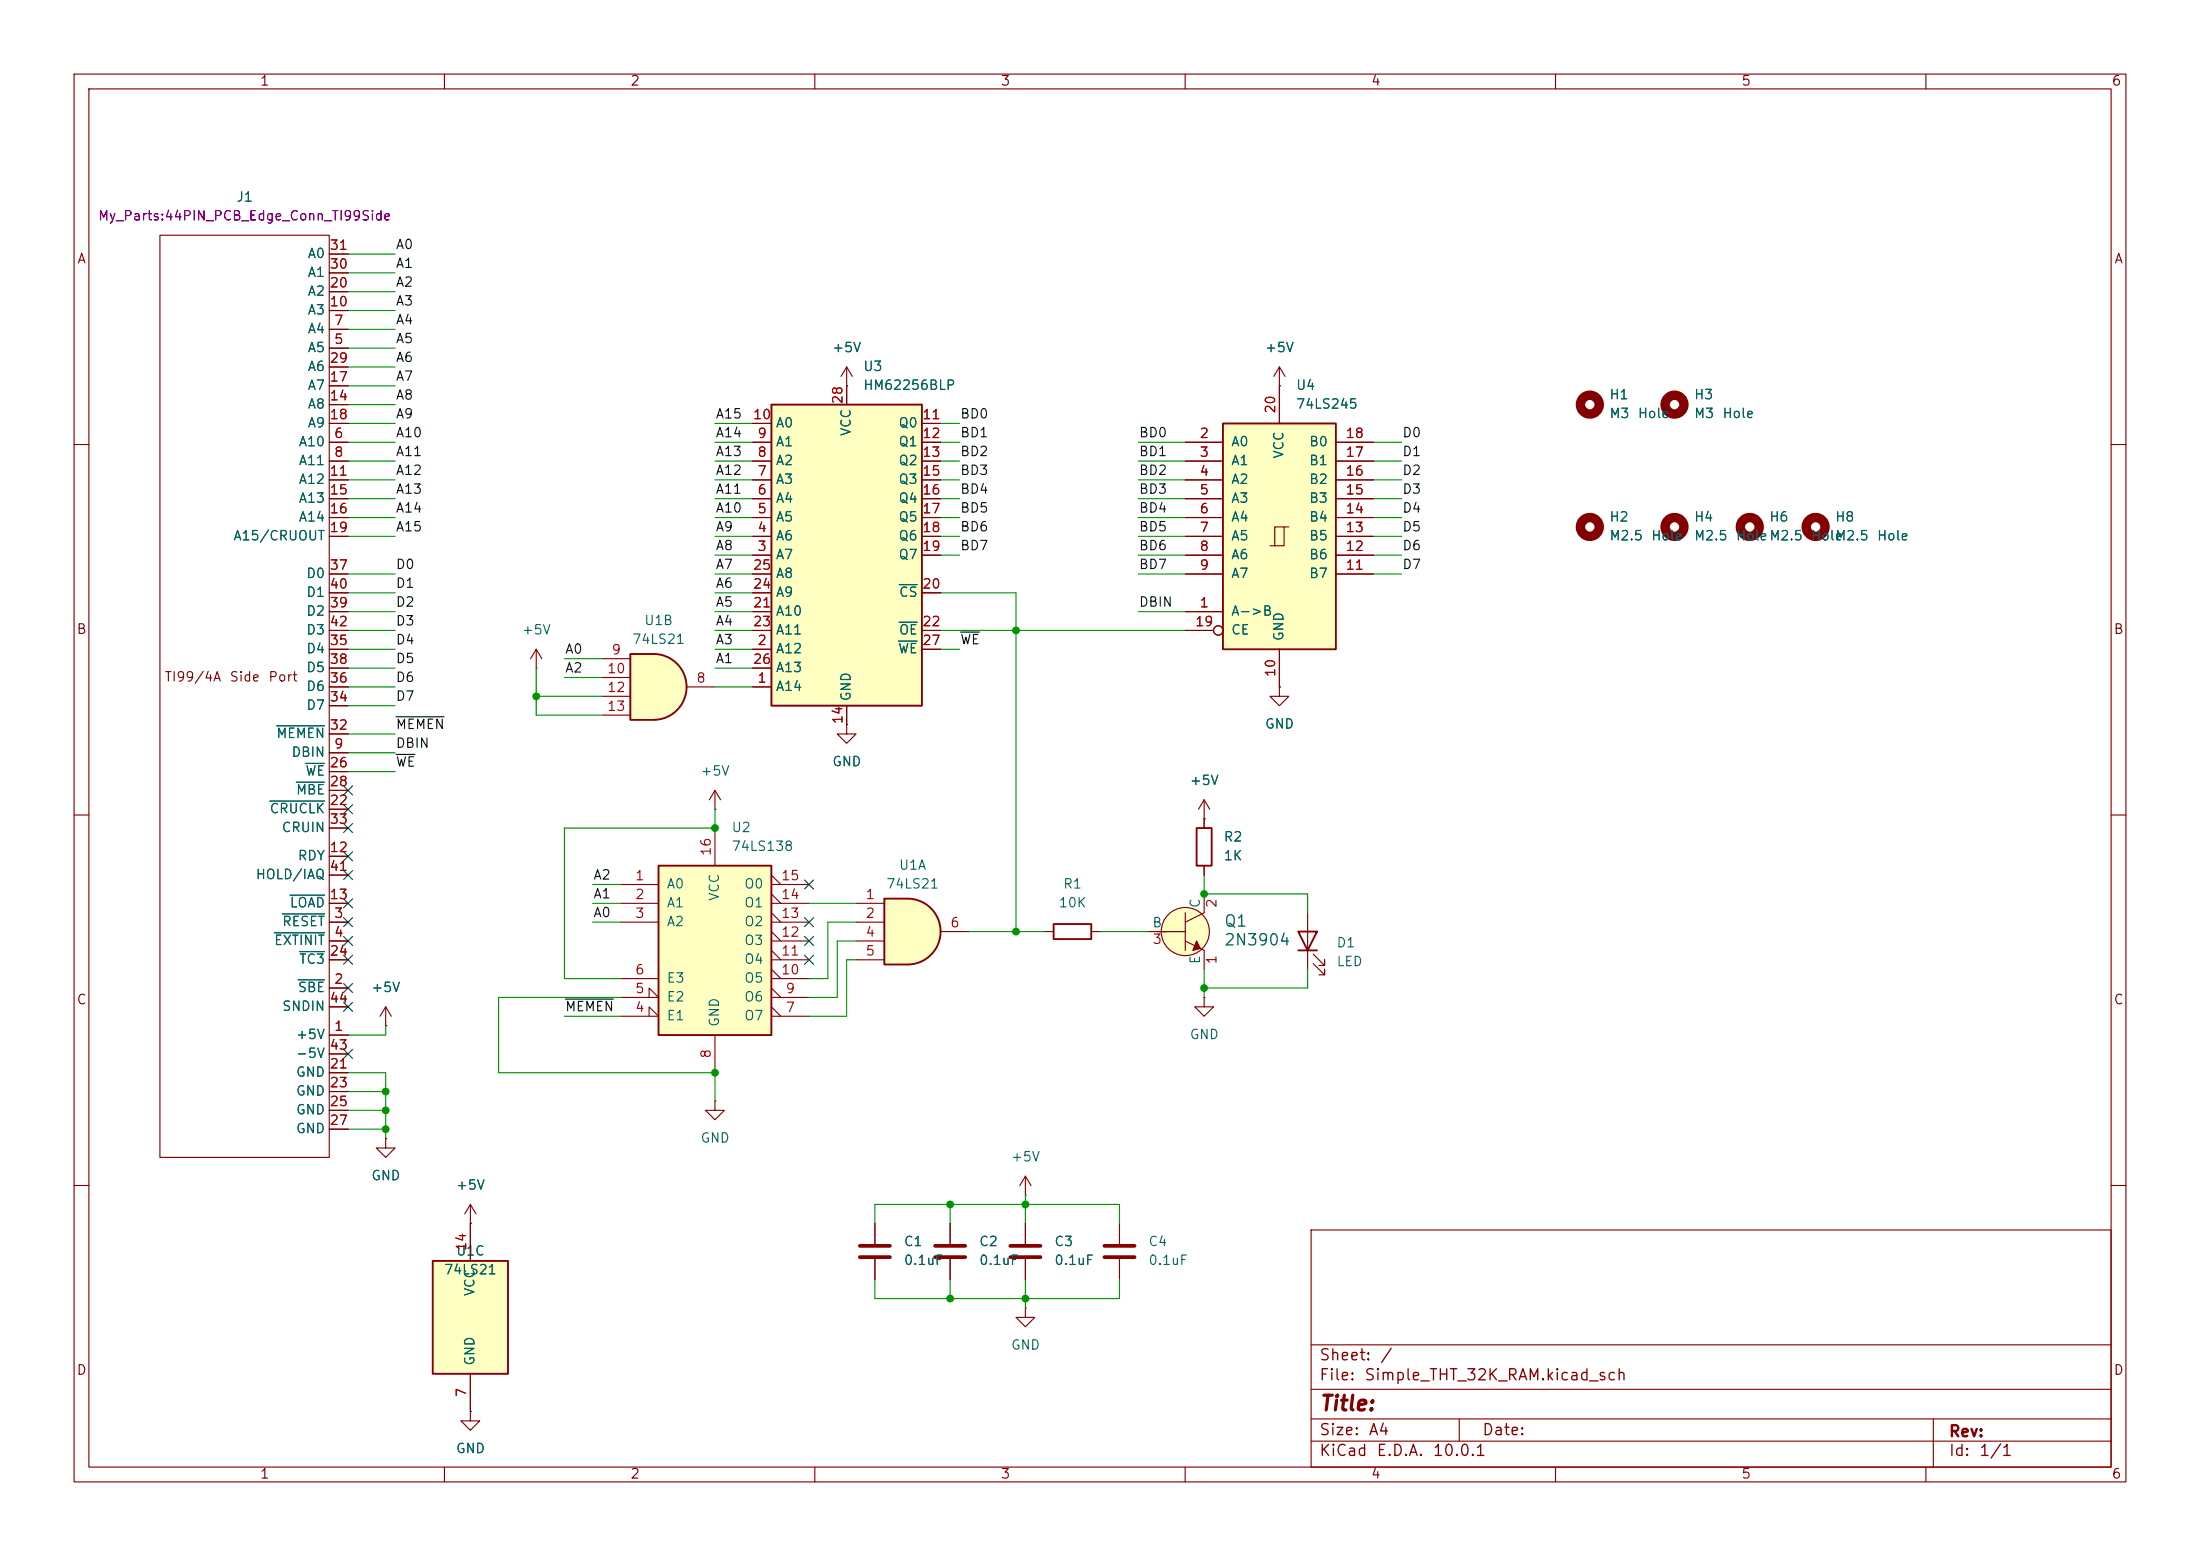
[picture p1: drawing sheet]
<svg xmlns="http://www.w3.org/2000/svg" width="297mm" height="210mm" viewBox="0 0 297 210" stroke-linecap="round" stroke-linejoin="round" font-family="sans-serif">
<g fill="none" stroke="#840000" stroke-width=".15">
<path d="M10 10h277v190h-277zM12 12h273v186h-273zM60 10v2M110 10v2M160 10v2M210 10v2M260 10v2M10 60h2M285 60h2M72.4 90.2h.1M72.4 87.6l-.8 1.3M72.4 87.6l.8 1.3"/>
<path d="M72.4 87.6v2.6M10 110h2M96.5 109.2h.1M96.5 106.7l-.7 1.3M96.5 106.7l.8 1.3M96.5 106.7v2.5M162.6 110.5h.1M162.6 108l-.8 1.2M162.6 108l.7 1.2M162.6 108v3.8M162.6 116.8v1.3M285 110h2"/>
<path d="M138.4 158.8l-.7 1.2M138.4 158.8l.8 1.2M138.4 158.8v2.5M10 160h2M138.4 161.3h.1M138.4 176.5v1.3h1.3l-1.3 1.3-1.2-1.3h1.2M138.4 176.5h.1M138.4 165.1v2.8M138.4 169.9v2.8M177 166h108v32h-108zM285 160h2M60 198v2"/>
<path d="M110 198v2M160 198v2M177 194.5h108M177 191.5h108M177 187.5h108M177 181.5h108M197 191.5v3M210 198v2M260 198v2M261 191.5v6.5"/>
</g>
<path d="M161.5 111.8h2.1v5h-2.1z" fill="none" stroke="#840000" stroke-width=".25"/>
<path d="M136.4 168.1h4.1M136.4 169.7h4.1" fill="none" stroke="#840000" stroke-width=".51"/>
<path d="M88.3 88.3a4.4 4.4 0 0 1 4.4 4.4 4.4 4.4 0 0 1-4.4 4.5z" fill="#ffffc2" stroke="#ffffc2" stroke-width=".14"/>
<path d="M85.1 88.3h3.2v8.9h-3.2z" fill="#ffffc2"/>
<path d="M85.1 88.3h3.2a4.4 4.4 0 0 1 4.4 4.4 4.4 4.4 0 0 1-4.4 4.5h-3.2z" fill="none" stroke="#840000" stroke-width=".25"/>
<g fill="none" stroke="#840000" stroke-width=".15">
<path d="M81.3 88.9h3.8M81.3 91.4h3.8M81.3 94h3.8M81.3 96.5h3.8M92.7 92.7h3.8M52.1 138.4h.1M52.1 135.9l-.8 1.3M52.1 135.9l.7 1.3M52.1 135.9v2.5M154.9 125.7h5.1M160 123.2v5.1M160 127l2.6 1.3v2.5"/>
<path d="M162.6 120.7v2.5l-2.6 1.3M63.5 190.5v1.3h1.3l-1.3 1.2-1.3-1.2h1.3M63.5 190.5h.1"/>
<circle cx="160" cy="125.7" r="3.3"/>
</g>
<circle cx="160" cy="125.7" r="3.3" fill="#ffffc2" stroke="#ffffc2" stroke-width=".14"/>
<path d="M161.5 127l.6 1-1.1 .3z" fill="#840000" stroke="#840000" stroke-width=".15"/>
<path d="M165.1 57.2h15.2v30.4h-15.2z" fill="#ffffc2"/>
<g fill="none" stroke="#840000" stroke-width=".15">
<path d="M21.6 31.8h22.8v124.4h-22.8zM44.4 39.4h2.6M44.4 36.8h2.6M44.4 34.3h2.6M44.4 59.7h2.6M44.4 47h2.6M44.4 44.5h2.6M44.4 41.9h2.6M44.4 54.6h2.6M44.4 52.1h2.6M44.4 57.2h2.6M44.4 49.5h2.6"/>
<path d="M160 59.7h5.1M172.7 52.1v5.1M180.3 59.7h5.1M44.4 62.2h2.6M44.4 64.8h2.6M44.4 67.3h2.6M44.4 69.9h2.6M44.4 72.4h2.6M44.4 77.5h2.6M160 62.2h5.1M160 64.8h5.1M160 67.3h5.1"/>
<path d="M160 69.9h5.1M160 72.4h5.1M160 74.9h5.1M160 77.5h5.1M173.4 71.1h-1.3v2.6M174 71.1h-.6v2.6h-2M180.3 62.2h5.1M180.3 64.8h5.1M180.3 67.3h5.1M180.3 69.9h5.1M180.3 72.4h5.1M180.3 74.9h5.1"/>
<path d="M180.3 77.5h5.1M44.4 82.6h2.6M44.4 85.1h2.6M44.4 99.1h2.6M44.4 95.3h2.6M44.4 87.6h2.6M44.4 92.7h2.6M44.4 90.2h2.6M44.4 80h2.6M160 82.6h5.1M160 85.1h3.8M172.7 87.6v5.1"/>
<path d="M44.4 101.6h2.6M44.4 115.6h2.6M44.4 109.2h2.6M44.4 104.1h2.6M44.4 106.7h2.6M44.4 111.8h2.6M44.4 118.1h2.6M44.4 139.7h2.6M44.4 133.4h2.6M44.4 124.5h2.6M44.4 127h2.6M44.4 121.9h2.6"/>
<path d="M44.4 129.5h2.6M44.4 135.9h2.6M162.6 134.6v1.3h1.2l-1.2 1.3-1.3-1.3h1.3M162.6 134.6h.1M44.4 144.8h2.6M44.4 147.3h2.6M44.4 149.9h2.6M44.4 152.4h2.6M44.4 142.2h2.6M52.1 153.7v1.2h1.2l-1.2 1.3-1.3-1.3h1.3M52.1 153.7h.1M63.5 165.1h.1"/>
<path d="M63.5 162.6l-.8 1.2M63.5 162.6l.8 1.2M63.5 162.6v2.5M151.1 165.1v2.8M151.1 169.9v2.8"/>
<circle cx="164.5" cy="85.1" r=".63"/>
</g>
<path d="M165.1 57.2h15.2v30.4h-15.2z" fill="none" stroke="#840000" stroke-width=".25"/>
<path d="M37.3 98h6.5M36.4 108.1h7.4M40 105.6h3.8M41.3 103h2.5M37 125.9h6.8M38.1 123.4h5.7M39.1 120.8h4.7M40.2 132.2h3.6M40.4 128.4h3.4" fill="none" stroke="#006464" stroke-width=".15"/>
<path d="M149.1 168.1h4.1M149.1 169.7h4.1" fill="none" stroke="#840000" stroke-width=".51"/>
<path d="M122.6 121.3a4.4 4.4 0 0 1 4.4 4.4 4.4 4.4 0 0 1-4.4 4.5z" fill="#ffffc2" stroke="#ffffc2" stroke-width=".14"/>
<path d="M119.4 121.3h3.2v8.9h-3.2z" fill="#ffffc2"/>
<path d="M119.4 121.3h3.2a4.4 4.4 0 0 1 4.4 4.4 4.4 4.4 0 0 1-4.4 4.5h-3.2zM142.2 124.7h5.1v2h-5.1z" fill="none" stroke="#840000" stroke-width=".25"/>
<path d="M172.7 92.7v1.3h1.3l-1.3 1.3-1.3-1.3h1.3M172.7 92.7h.1M115.6 121.9h3.8M115.6 124.5h3.8M115.6 127h3.8M115.6 129.5h3.8M127 125.7h3.8M141 125.7h1.2M147.3 125.7h1.3" fill="none" stroke="#840000" stroke-width=".15"/>
<path d="M58.4 170.2h10.2v15.2h-10.2z" fill="#ffffc2"/>
<path d="M175.3 125.7h2.5l-1.3 2.6zM175.3 128.3h2.5M58.4 170.2h10.2v15.2h-10.2z" fill="none" stroke="#840000" stroke-width=".25"/>
<g fill="none" stroke="#840000" stroke-width=".15">
<path d="M114.3 52.1h.1M114.3 49.5l-.8 1.3M114.3 49.5l.8 1.3M114.3 49.5v2.6M172.7 52.1h.1M172.7 49.5l-.7 1.3M172.7 49.5l.8 1.3M172.7 49.5v2.6M176.5 123.2v7.6M177.3 130l1.5 1.6v-.8v.8h-.7M177.3 128.8l1.5 1.5v-.8v.8h-.7M63.5 165.1v5.1"/>
<path d="M128.3 165.1v2.8M128.3 169.9v2.8M63.5 185.4v5.1"/>
</g>
<g fill="none" stroke="#840000" stroke-width="1.3">
<circle cx="214.6" cy="54.6" r="1.27"/>
<circle cx="236.2" cy="71.1" r="1.27"/>
</g>
<path d="M126.2 168.1h4.1M126.2 169.7h4.1" fill="none" stroke="#840000" stroke-width=".51"/>
<path d="M104.1 54.6h20.4v40.7h-20.4z" fill="#ffffc2"/>
<path d="M104.1 54.6h20.4v40.7h-20.4z" fill="none" stroke="#840000" stroke-width=".25"/>
<g fill="none" stroke="#840000" stroke-width=".15">
<path d="M101.6 59.7h2.5M101.6 57.2h2.5M114.3 52.1v2.5M124.5 59.7h2.5M124.5 57.2h2.5M101.6 74.9h2.5M101.6 72.4h2.5M101.6 69.9h2.5M101.6 67.3h2.5M101.6 64.8h2.5M101.6 62.2h2.5M101.6 77.5h2.5"/>
<path d="M124.5 74.9h2.5M124.5 72.4h2.5M124.5 69.9h2.5M124.5 67.3h2.5M124.5 64.8h2.5M124.5 62.2h2.5M101.6 92.7h2.5M101.6 87.6h2.5M101.6 80h2.5M101.6 82.6h2.5M101.6 85.1h2.5M101.6 90.2h2.5"/>
<path d="M114.3 97.8v1.3h1.3l-1.3 1.2-1.3-1.2h1.3M114.3 97.8h.1M114.3 95.3v2.5M124.5 87.6h2.5M124.5 80h2.5M124.5 85.1h2.5M96.5 148.6v1.3h1.3l-1.3 1.2-1.3-1.2h1.3M96.5 148.6h.1M118.1 165.1v2.8M118.1 169.9v2.8"/>
</g>
<path d="M121.4 78.9h2.4M121.3 86.5h2.5M121.4 84h2.4" fill="none" stroke="#006464" stroke-width=".15"/>
<g fill="none" stroke="#840000" stroke-width="1.3">
<circle cx="226.1" cy="54.6" r="1.27"/>
<circle cx="214.6" cy="71.1" r="1.27"/>
<circle cx="226.1" cy="71.1" r="1.27"/>
<circle cx="245.1" cy="71.1" r="1.27"/>
</g>
<path d="M116.1 168.1h4M116.1 169.7h4" fill="none" stroke="#840000" stroke-width=".51"/>
<path d="M88.9 116.8h15.2v22.9h-15.2z" fill="#ffffc2"/>
<path d="M88.9 116.8h15.2v22.9h-15.2z" fill="none" stroke="#840000" stroke-width=".25"/>
<g fill="none" stroke="#840000" stroke-width=".15">
<path d="M44.4 39.4h2.6M44.4 36.8h2.6M44.4 34.3h2.6M44.4 59.7h2.6M44.4 57.2h2.6M44.4 47h2.6M44.4 44.5h2.6M44.4 41.9h2.6M44.4 54.6h2.6M44.4 52.1h2.6M44.4 49.5h2.6M101.6 59.7h2.5"/>
<path d="M101.6 57.2h2.5M114.3 52.1h.1M114.3 52.1v2.5M124.5 59.7h2.5M124.5 57.2h2.5M160 59.7h5.1M172.7 52.1h.1M172.7 52.1v5.1M180.3 59.7h5.1M44.4 72.4h2.6M44.4 69.9h2.6M44.4 67.3h2.6"/>
<path d="M44.4 64.8h2.6M44.4 62.2h2.6M44.4 77.5h2.6M101.6 74.9h2.5M101.6 72.4h2.5M101.6 69.9h2.5M101.6 67.3h2.5M101.6 64.8h2.5M101.6 62.2h2.5M101.6 77.5h2.5M124.5 74.9h2.5M124.5 72.4h2.5"/>
<path d="M124.5 69.9h2.5M124.5 67.3h2.5M124.5 64.8h2.5M124.5 62.2h2.5M160 74.9h5.1M160 72.4h5.1M160 69.9h5.1M160 67.3h5.1M160 64.8h5.1M160 62.2h5.1M160 77.5h5.1M180.3 74.9h5.1"/>
<path d="M180.3 72.4h5.1M180.3 69.9h5.1M180.3 67.3h5.1M180.3 64.8h5.1M180.3 62.2h5.1M180.3 77.5h5.1M44.4 92.7h2.6M44.4 87.6h2.6M44.4 80h2.6M44.4 82.6h2.6M44.4 85.1h2.6M44.4 90.2h2.6"/>
<path d="M44.4 99.1h2.6M44.4 95.3h2.6M101.6 92.7h2.5M101.6 87.6h2.5M101.6 80h2.5M101.6 82.6h2.5M101.6 85.1h2.5M101.6 90.2h2.5M114.3 97.8h.1M114.3 95.3v2.5M124.5 87.6h2.5M124.5 80h2.5"/>
<path d="M124.5 85.1h2.5M160 82.6h5.1M160 85.1h3.8M172.7 92.7h.1M172.7 87.6v5.1M44.4 101.6h2.6M44.4 115.6h2.6M44.4 109.2h2.6M44.4 104.1h2.6M44.4 106.7h2.6M44.4 111.8h2.6M44.4 118.1h2.6"/>
<path d="M83.8 119.4h5.1M96.5 111.8v5M104.1 119.4h5.1M104.1 118.1l1.3 1.3M162.6 110.5h.1M162.6 110.5v1.3M162.6 116.8v1.3M44.4 121.9h2.6M44.4 124.5h2.6M44.4 129.5h2.6M44.4 127h2.6M44.4 139.7h2.6"/>
<path d="M44.4 133.4h2.6M44.4 135.9h2.6M52.1 138.4h.1M83.8 137.2h5.1l-1.3-1.3v1.3M83.8 134.6h5.1l-1.3-1.2v1.2M83.8 121.9h5.1M83.8 124.5h5.1M83.8 132.1h5.1M96.5 139.7v5.1M104.1 121.9h5.1M104.1 124.5h5.1M104.1 137.2h5.1"/>
<path d="M104.1 134.6h5.1M104.1 132.1h5.1M104.1 135.9l1.3 1.3M104.1 133.4l1.3 1.2M104.1 130.8l1.3 1.3M104.1 129.5h5.1M104.1 128.3l1.3 1.2M104.1 127h5.1M104.1 125.7l1.3 1.3M104.1 123.2l1.3 1.3M104.1 120.7l1.3 1.2M44.4 144.8h2.6"/>
<path d="M44.4 147.3h2.6M44.4 149.9h2.6M44.4 152.4h2.6M44.4 142.2h2.6M52.1 153.7h.1M63.5 165.1h.1M63.5 165.1v5.1M118.1 165.1v2.8M118.1 169.9v2.8M128.3 165.1v2.8M128.3 169.9v2.8M138.4 165.1v2.8"/>
<path d="M138.4 169.9v2.8M63.5 190.5h.1M63.5 185.4v5.1"/>
<circle cx="164.5" cy="85.1" r=".63"/>
</g>
<path d="M53.5 96.7h6.4M129.7 85.3h2.5M53.5 101.8h2.5M76.3 134.8h6.5" fill="none" stroke="#0f0f0f" stroke-width=".15"/>
<g fill="none" stroke="#009600" stroke-width=".15">
<path d="M47 36.8h6.3M47 39.4h6.3M47 34.3h6.3M47 59.7h6.3M47 57.2h6.3M47 52.1h6.3M47 54.6h6.3M47 41.9h6.3M47 47h6.3M47 44.5h6.3M47 49.5h6.3M96.5 59.7h5.1"/>
<path d="M96.5 57.2h5.1M127 59.7h2.5M127 57.2h2.5M153.7 59.7h6.3M185.4 59.7h3.8M47 69.9h6.3M47 77.5h6.3M47 72.4h6.3M47 62.2h6.3M47 64.8h6.3M47 67.3h6.3M96.5 74.9h5.1"/>
<path d="M96.5 69.9h5.1M96.5 77.5h5.1M96.5 72.4h5.1M96.5 62.2h5.1M96.5 64.8h5.1M96.5 67.3h5.1M127 74.9h2.5M127 69.9h2.5M127 72.4h2.5M127 62.2h2.5M127 64.8h2.5M127 67.3h2.5"/>
<path d="M153.7 74.9h6.3M153.7 69.9h6.3M153.7 77.5h6.3M153.7 72.4h6.3M153.7 62.2h6.3M153.7 64.8h6.3M153.7 67.3h6.3M185.4 74.9h3.8M185.4 69.9h3.8M185.4 77.5h3.8M185.4 72.4h3.8M185.4 62.2h3.8"/>
<path d="M185.4 64.8h3.8M185.4 67.3h3.8M47 92.7h6.3M47 82.6h6.3M47 90.2h6.3M47 85.1h6.3M47 87.6h6.3M47 80h6.3M47 99.1h6.3M47 95.3h6.3M72.4 90.2v6.3h8.9M72.4 94h8.9"/>
<path d="M76.2 88.9h5.1M76.2 91.4h5.1M96.5 92.7h5.1M96.5 82.6h5.1M96.5 90.2h5.1M96.5 85.1h5.1M96.5 87.6h5.1M96.5 80h5.1M127 85.1h33M127 87.6h2.5M127 80h10.2v45.7M153.7 82.6h6.3"/>
<path d="M47 104.1h6.3M47 101.6h6.3M80 119.4h3.8M96.5 109.2v2.6h-20.3v20.3h7.6M162.6 118.1v2.6h13.9v2.5M52.1 138.4v1.3h-5.1M76.2 137.2h7.6M80 121.9h3.8M80 124.5h3.8M83.8 134.6h-16.5v10.2h29.2v3.8M109.2 121.9h6.4M115.6 127h-2.6v7.6h-3.8"/>
<path d="M115.6 129.5h-1.3v7.7h-5.1M115.6 124.5h-3.8v7.6h-2.6M130.8 125.7h10.2M148.6 125.7h6.3M162.6 130.8v3.8M176.5 130.8v2.6h-13.9M47 144.8h5.1v8.9M47 152.4h5.1M47 149.9h5.1M47 147.3h5.1M118.1 165.1v-2.5h33v2.5M118.1 172.7v2.6h33v-2.6"/>
<path d="M128.3 162.6v2.5M128.3 172.7v2.6M138.4 161.3v3.8M138.4 172.7v3.8"/>
</g>
<g fill="none" stroke="#000084" stroke-width=".15">
<path d="M46.4 115l1.2 1.2M46.4 117.5l1.2 1.2M46.4 108.6l1.2 1.2M46.4 111.2l1.2 1.2M46.4 106.1l1.2 1.2M47.6 115l-1.2 1.2M47.6 117.5l-1.2 1.2M47.6 108.6l-1.2 1.2M47.6 111.2l-1.2 1.2M47.6 106.1l-1.2 1.2M108.6 118.8l1.2 1.2M109.8 118.8l-1.2 1.2"/>
<path d="M46.4 132.7l1.2 1.3M46.4 121.3l1.2 1.2M46.4 123.9l1.2 1.2M46.4 126.4l1.2 1.2M46.4 128.9l1.2 1.2M46.4 135.3l1.2 1.2M47.6 132.7l-1.2 1.3M47.6 121.3l-1.2 1.2M47.6 123.9l-1.2 1.2M47.6 126.4l-1.2 1.2M47.6 128.9l-1.2 1.2M47.6 135.3l-1.2 1.2"/>
<path d="M108.6 123.9l1.2 1.2M108.6 126.4l1.2 1.2M108.6 128.9l1.2 1.2M109.8 123.9l-1.2 1.2M109.8 126.4l-1.2 1.2M109.8 128.9l-1.2 1.2M46.4 141.6l1.2 1.2M47.6 141.6l-1.2 1.2"/>
</g>
<path d="M121.4 78.9h2.4M37.3 98h6.5M121.3 86.5h2.5M121.4 84h2.4M36.4 108.1h7.4M40 105.6h3.8M41.3 103h2.5M37 125.9h6.8M38.1 123.4h5.7M39.1 120.8h4.7M40.2 132.2h3.6M40.4 128.4h3.4" fill="none" stroke="#006464" stroke-width=".15"/>
<g fill="#009600" stroke="#009600" stroke-width=".14">
<circle cx="138.4" cy="162.6" r=".46"/>
<circle cx="128.3" cy="175.3" r=".46"/>
<circle cx="128.3" cy="162.6" r=".46"/>
<circle cx="138.4" cy="175.3" r=".46"/>
<circle cx="137.2" cy="85.1" r=".46"/>
<circle cx="162.6" cy="120.7" r=".46"/>
<circle cx="137.2" cy="125.7" r=".46"/>
<circle cx="162.6" cy="133.4" r=".46"/>
<circle cx="96.5" cy="144.8" r=".46"/>
<circle cx="96.5" cy="111.8" r=".46"/>
<circle cx="72.4" cy="94" r=".46"/>
<circle cx="52.1" cy="149.9" r=".46"/>
<circle cx="52.1" cy="152.4" r=".46"/>
<circle cx="52.1" cy="147.3" r=".46"/>
</g>
<text font-size="2" fill="#840000" x="178" y="190.9">Title:</text>
<g font-size="1.5" fill="#006464">
<text x="165.2" y="125.5">Q1</text>
<text x="165.2" y="128">2N3904</text>
</g>
<g font-size="1.5" fill="#840000">
<text x="178" y="184">Sheet:</text>
<text x="186.2" y="184">/</text>
<text x="178" y="186.7">File:</text>
<text x="184.1" y="186.7">Simple_THT_32K_RAM.kicad_sch</text>
<text x="178" y="196.9">KiCad</text>
<text x="178" y="194.1">Size:</text>
<text x="184.7" y="194.1">A4</text>
<text x="185.7" y="196.9">E.D.A.</text>
<text x="193.3" y="196.9">10.0.1</text>
<text x="200" y="194.1">Date:</text>
<text x="263" y="194.3">Rev:</text>
<text x="263" y="196.9">Id:</text>
<text x="267.1" y="196.9">1/1</text>
</g>
<g font-size="1.3" fill="#840000">
<text x="35" y="11.9">1</text>
<text x="85" y="11.9">2</text>
<text x="135" y="11.9">3</text>
<text x="185" y="11.9">4</text>
<text x="235" y="11.9">5</text>
<text x="285" y="11.9">6</text>
<text x="10.3" y="35.9">A</text>
<text x="285.3" y="35.9">A</text>
<text x="10.3" y="85.9">B</text>
<text x="285.3" y="85.9">B</text>
<text x="22.1" y="92.3">TI99/4A</text>
<text x="30.9" y="92.3">Side</text>
<text x="36.1" y="92.3">Port</text>
<text x="10.3" y="135.9">C</text>
<text x="285.3" y="135.9">C</text>
<text x="10.3" y="185.9">D</text>
<text x="285.3" y="185.9">D</text>
<text x="35" y="199.9">1</text>
<text x="85" y="199.9">2</text>
<text x="135" y="199.9">3</text>
<text x="185" y="199.9">4</text>
<text x="235" y="199.9">5</text>
<text x="285" y="199.9">6</text>
</g>
<g font-size="1.3" fill="#006464">
<text x="31.8" y="27.5">J1</text>
<text x="41.4" y="35.2">A0</text>
<text x="41.4" y="40.2">A2</text>
<text x="41.4" y="37.7">A1</text>
<text x="41.4" y="47.9">A5</text>
<text x="41.4" y="45.3">A4</text>
<text x="41.4" y="42.8">A3</text>
<text x="112.3" y="47.9">+5V</text>
<text x="170.7" y="47.9">+5V</text>
<text x="41.4" y="52.9">A7</text>
<text x="41.4" y="50.4">A6</text>
<text x="116.5" y="52.9">HM62256BLP</text>
<text x="116.5" y="50.4">U3</text>
<text x="174.9" y="52.9">U4</text>
<text x="41.4" y="55.5">A8</text>
<text x="41.4" y="58">A9</text>
<text x="104.6" y="58">A0</text>
<text x="115.2" y="58.9" transform="rotate(-90 115.2 58.9)">VCC</text>
<text x="121.2" y="58">Q0</text>
<text x="174.9" y="55.5">74LS245</text>
<text x="217.2" y="54.2">H1</text>
<text x="217.2" y="56.7">M3</text>
<text x="221" y="56.7">Hole</text>
<text x="228.6" y="54.2">H3</text>
<text x="228.6" y="56.7">M3</text>
<text x="232.4" y="56.7">Hole</text>
<text x="40.2" y="60.6">A10</text>
<text x="40.2" y="63.1">A11</text>
<text x="40.2" y="65.6">A12</text>
<text x="104.6" y="65.6">A3</text>
<text x="104.6" y="63.1">A2</text>
<text x="104.6" y="60.6">A1</text>
<text x="121.2" y="60.6">Q1</text>
<text x="121.2" y="63.1">Q2</text>
<text x="121.2" y="65.6">Q3</text>
<text x="166.1" y="60.6">A0</text>
<text x="166.1" y="63.1">A1</text>
<text x="166.1" y="65.6">A2</text>
<text x="173.6" y="62" transform="rotate(-90 173.6 62)">VCC</text>
<text x="176.6" y="65.6">B2</text>
<text x="176.6" y="63.1">B1</text>
<text x="176.6" y="60.6">B0</text>
<text x="40.2" y="68.2">A13</text>
<text x="40.2" y="70.7">A14</text>
<text x="104.6" y="70.7">A5</text>
<text x="104.6" y="68.2">A4</text>
<text x="121.2" y="68.2">Q4</text>
<text x="121.2" y="70.7">Q5</text>
<text x="166.1" y="68.2">A3</text>
<text x="166.1" y="70.7">A4</text>
<text x="176.6" y="70.7">B4</text>
<text x="176.6" y="68.2">B3</text>
<text x="217.2" y="70.7">H2</text>
<text x="228.6" y="70.7">H4</text>
<text x="238.8" y="70.7">H6</text>
<text x="247.7" y="70.7">H8</text>
<text x="31.4" y="73.3">A15/CRUOUT</text>
<text x="104.6" y="75.8">A7</text>
<text x="104.6" y="73.3">A6</text>
<text x="121.2" y="73.3">Q6</text>
<text x="121.2" y="75.8">Q7</text>
<text x="166.1" y="73.3">A5</text>
<text x="166.1" y="75.8">A6</text>
<text x="176.6" y="75.8">B6</text>
<text x="176.6" y="73.3">B5</text>
<text x="217.2" y="73.3">M2.5</text>
<text x="222.8" y="73.3">Hole</text>
<text x="228.6" y="73.3">M2.5</text>
<text x="234.3" y="73.3">HoleM2.5</text>
<text x="244.4" y="73.3">Hole</text>
<text x="247.7" y="73.3">M2.5</text>
<text x="253.3" y="73.3">Hole</text>
<text x="41.3" y="78.3">D0</text>
<text x="41.3" y="83.4">D2</text>
<text x="41.3" y="80.9">D1</text>
<text x="104.6" y="83.4">A10</text>
<text x="104.6" y="80.9">A9</text>
<text x="104.6" y="78.3">A8</text>
<text x="121.3" y="80.9">CS</text>
<text x="166.1" y="83.4">A-&gt;B</text>
<text x="166.1" y="78.3">A7</text>
<text x="176.6" y="78.3">B7</text>
<text x="41.3" y="88.5">D4</text>
<text x="41.3" y="86">D3</text>
<text x="70.4" y="86">+5V</text>
<text x="85.3" y="87.2">74LS21</text>
<text x="86.9" y="84.7">U1B</text>
<text x="104.6" y="88.5">A12</text>
<text x="104.6" y="86">A11</text>
<text x="121.1" y="88.5">WE</text>
<text x="121.3" y="86">OE</text>
<text x="166.1" y="86">CE</text>
<text x="173.6" y="86.6" transform="rotate(-90 173.6 86.6)">GND</text>
<text x="41.3" y="93.6">D6</text>
<text x="41.3" y="91">D5</text>
<text x="104.6" y="93.6">A14</text>
<text x="104.6" y="91">A13</text>
<text x="115.2" y="94.7" transform="rotate(-90 115.2 94.7)">GND</text>
<text x="37.2" y="99.9">MEMEN</text>
<text x="41.3" y="96.1">D7</text>
<text x="170.7" y="98.7">GND</text>
<text x="39.3" y="102.5">DBIN</text>
<text x="39.9" y="107.5">MBE</text>
<text x="41.1" y="105">WE</text>
<text x="94.5" y="105">+5V</text>
<text x="112.3" y="103.7">GND</text>
<text x="160.5" y="106.3">+5V</text>
<text x="36.3" y="110.1">CRUCLK</text>
<text x="37.9" y="112.6">CRUIN</text>
<text x="98.7" y="112.6">U2</text>
<text x="165.1" y="113.9">R2</text>
<text x="34.4" y="119">HOLD/IAQ</text>
<text x="40.1" y="116.4">RDY</text>
<text x="98.7" y="115.2">74LS138</text>
<text x="121.3" y="117.7">U1A</text>
<text x="165.1" y="116.4">1K</text>
<text x="38" y="125.3">RESET</text>
<text x="39" y="122.8">LOAD</text>
<text x="89.9" y="120.2">A0</text>
<text x="89.9" y="122.8">A1</text>
<text x="89.9" y="125.3">A2</text>
<text x="97.4" y="121.7" transform="rotate(-90 97.4 121.7)">VCC</text>
<text x="100.4" y="125.3">O2</text>
<text x="100.4" y="122.8">O1</text>
<text x="100.4" y="120.2">O0</text>
<text x="119.5" y="120.2">74LS21</text>
<text x="142.8" y="122.8">10K</text>
<text x="143.4" y="120.2">R1</text>
<text x="155.5" y="125.5">B</text>
<text x="162.3" y="122.7" transform="rotate(-90 162.3 122.7)">C</text>
<text x="36.9" y="127.9">EXTINIT</text>
<text x="40.3" y="130.4">TC3</text>
<text x="100.4" y="130.4">O4</text>
<text x="100.4" y="127.9">O3</text>
<text x="162.3" y="130.2" transform="rotate(-90 162.3 130.2)">E</text>
<text x="180.3" y="128.2">D1</text>
<text x="180.3" y="130.7">LED</text>
<text x="38" y="136.8">SNDIN</text>
<text x="40.1" y="134.2">SBE</text>
<text x="50" y="134.2">+5V</text>
<text x="89.9" y="135.5">E2</text>
<text x="89.9" y="132.9">E3</text>
<text x="100.4" y="135.5">O6</text>
<text x="100.4" y="132.9">O5</text>
<text x="39.9" y="140.6">+5V</text>
<text x="39.9" y="143.1">-5V</text>
<text x="89.9" y="138">E1</text>
<text x="97.4" y="138.7" transform="rotate(-90 97.4 138.7)">GND</text>
<text x="100.4" y="138">O7</text>
<text x="160.5" y="140.6">GND</text>
<text x="39.9" y="145.6">GND</text>
<text x="39.9" y="148.2">GND</text>
<text x="39.9" y="150.7">GND</text>
<text x="39.9" y="153.3">GND</text>
<text x="94.5" y="154.5">GND</text>
<text x="50" y="159.6">GND</text>
<text x="61.5" y="160.9">+5V</text>
<text x="136.4" y="157.1">+5V</text>
<text x="59.9" y="172.3">74LS21</text>
<text x="61.5" y="169.8">U1C</text>
<text x="121.9" y="168.5">C1</text>
<text x="121.9" y="171">0.1uF</text>
<text x="132.1" y="168.5">C2</text>
<text x="132.1" y="171">0.1uF</text>
<text x="142.2" y="168.5">C3</text>
<text x="142.2" y="171">0.1uF</text>
<text x="154.9" y="168.5">C4</text>
<text x="154.9" y="171">0.1uF</text>
<text x="64.4" y="175" transform="rotate(-90 64.4 175)">VCC</text>
<text x="64.4" y="184.4" transform="rotate(-90 64.4 184.4)">GND</text>
<text x="136.4" y="182.5">GND</text>
<text x="61.5" y="196.4">GND</text>
</g>
<text font-size="1.3" fill="#840084" x="13.1" y="30.1">My_Parts:44PIN_PCB_Edge_Conn_TI99Side</text>
<g font-size="1.3" fill="#a90000">
<text x="44.4" y="34">31</text>
<text x="44.4" y="41.7">10</text>
<text x="44.4" y="39.1">20</text>
<text x="44.4" y="36.6">30</text>
<text x="45" y="46.7">5</text>
<text x="45" y="44.2">7</text>
<text x="44.4" y="51.8">17</text>
<text x="44.4" y="49.3">29</text>
<text x="44.4" y="54.4">14</text>
<text x="44.4" y="56.9">18</text>
<text x="45" y="59.4">6</text>
<text x="101.6" y="56.9">10</text>
<text x="102.2" y="59.4">9</text>
<text x="114" y="54.7" transform="rotate(-90 114 54.7)">28</text>
<text x="124.4" y="56.9">11</text>
<text x="124.4" y="59.4">12</text>
<text x="161.9" y="59.4">2</text>
<text x="172.5" y="55.9" transform="rotate(-90 172.5 55.9)">20</text>
<text x="181.6" y="59.4">18</text>
<text x="44.4" y="64.5">11</text>
<text x="45" y="62">8</text>
<text x="102.2" y="64.5">7</text>
<text x="102.2" y="62">8</text>
<text x="124.4" y="62">13</text>
<text x="124.4" y="64.5">15</text>
<text x="161.9" y="62">3</text>
<text x="161.9" y="64.5">4</text>
<text x="181.6" y="64.5">16</text>
<text x="181.6" y="62">17</text>
<text x="44.4" y="67.1">15</text>
<text x="44.4" y="69.6">16</text>
<text x="102.2" y="69.6">5</text>
<text x="102.2" y="67.1">6</text>
<text x="124.4" y="67.1">16</text>
<text x="124.4" y="69.6">17</text>
<text x="161.9" y="67.1">5</text>
<text x="161.9" y="69.6">6</text>
<text x="181.6" y="69.6">14</text>
<text x="181.6" y="67.1">15</text>
<text x="44.4" y="72.1">19</text>
<text x="44.4" y="77.2">37</text>
<text x="101.6" y="77.2">25</text>
<text x="102.2" y="74.7">3</text>
<text x="102.2" y="72.1">4</text>
<text x="124.4" y="72.1">18</text>
<text x="124.4" y="74.7">19</text>
<text x="161.9" y="72.1">7</text>
<text x="161.9" y="74.7">8</text>
<text x="161.9" y="77.2">9</text>
<text x="181.6" y="77.2">11</text>
<text x="181.6" y="74.7">12</text>
<text x="181.6" y="72.1">13</text>
<text x="44.4" y="82.3">39</text>
<text x="44.4" y="79.8">40</text>
<text x="101.6" y="82.3">21</text>
<text x="101.6" y="79.8">24</text>
<text x="124.4" y="79.8">20</text>
<text x="161.9" y="82.3">1</text>
<text x="44.4" y="87.4">35</text>
<text x="44.4" y="89.9">38</text>
<text x="44.4" y="84.8">42</text>
<text x="82.5" y="88.6">9</text>
<text x="101.6" y="84.8">23</text>
<text x="101.6" y="89.9">26</text>
<text x="102.2" y="87.4">2</text>
<text x="124.4" y="84.8">22</text>
<text x="124.4" y="87.4">27</text>
<text x="161.2" y="84.8">19</text>
<text x="44.4" y="95">34</text>
<text x="44.4" y="92.5">36</text>
<text x="81.9" y="91.2">10</text>
<text x="81.9" y="93.7">12</text>
<text x="93.9" y="92.5">8</text>
<text x="102.2" y="92.5">1</text>
<text x="172.5" y="91.5" transform="rotate(-90 172.5 91.5)">10</text>
<text x="44.4" y="98.8">32</text>
<text x="45" y="101.3">9</text>
<text x="81.9" y="96.3">13</text>
<text x="114" y="97.8" transform="rotate(-90 114 97.8)">14</text>
<text x="44.4" y="103.9">26</text>
<text x="44.4" y="106.4">28</text>
<text x="44.4" y="109">22</text>
<text x="44.4" y="111.5">33</text>
<text x="44.4" y="115.3">12</text>
<text x="44.4" y="117.9">41</text>
<text x="85.7" y="119.1">1</text>
<text x="96.3" y="115.6" transform="rotate(-90 96.3 115.6)">16</text>
<text x="105.4" y="119.1">15</text>
<text x="44.4" y="121.7">13</text>
<text x="45" y="124.2">3</text>
<text x="85.7" y="121.7">2</text>
<text x="85.7" y="124.2">3</text>
<text x="105.4" y="124.2">13</text>
<text x="105.4" y="121.7">14</text>
<text x="116.8" y="121.7">1</text>
<text x="116.8" y="124.2">2</text>
<text x="128.2" y="125.5">6</text>
<text x="164.5" y="122.6" transform="rotate(-90 164.5 122.6)">2</text>
<text x="44.4" y="129.3">24</text>
<text x="45" y="126.7">4</text>
<text x="85.7" y="131.8">6</text>
<text x="105.4" y="131.8">10</text>
<text x="105.4" y="129.3">11</text>
<text x="105.4" y="126.7">12</text>
<text x="116.8" y="126.7">4</text>
<text x="116.8" y="129.3">5</text>
<text x="155.5" y="127.7">3</text>
<text x="164.5" y="130.2" transform="rotate(-90 164.5 130.2)">1</text>
<text x="44.4" y="135.6">44</text>
<text x="45" y="133.1">2</text>
<text x="85.7" y="136.9">4</text>
<text x="85.7" y="134.4">5</text>
<text x="106" y="136.9">7</text>
<text x="106" y="134.4">9</text>
<text x="44.4" y="142">43</text>
<text x="45" y="139.4">1</text>
<text x="96.3" y="142.9" transform="rotate(-90 96.3 142.9)">8</text>
<text x="44.4" y="144.5">21</text>
<text x="44.4" y="147.1">23</text>
<text x="44.4" y="149.6">25</text>
<text x="44.4" y="152.1">27</text>
<text x="63.2" y="169" transform="rotate(-90 63.2 169)">14</text>
<text x="63.2" y="188.7" transform="rotate(-90 63.2 188.7)">7</text>
</g>
<g font-size="1.3" fill="#0f0f0f">
<text x="53.3" y="33.9">A0</text>
<text x="53.3" y="36.5">A1</text>
<text x="53.3" y="41.6">A3</text>
<text x="53.3" y="39">A2</text>
<text x="53.3" y="46.6">A5</text>
<text x="53.3" y="44.1">A4</text>
<text x="53.3" y="49.2">A6</text>
<text x="53.3" y="51.7">A7</text>
<text x="53.3" y="54.3">A8</text>
<text x="53.3" y="59.3">A10</text>
<text x="53.3" y="56.8">A9</text>
<text x="96.5" y="56.8">A15</text>
<text x="96.5" y="59.3">A14</text>
<text x="129.5" y="59.3">BD1</text>
<text x="129.5" y="56.8">BD0</text>
<text x="153.7" y="59.3">BD0</text>
<text x="189.2" y="59.3">D0</text>
<text x="53.3" y="64.4">A12</text>
<text x="53.3" y="61.9">A11</text>
<text x="96.5" y="64.4">A12</text>
<text x="96.5" y="61.9">A13</text>
<text x="129.5" y="61.9">BD2</text>
<text x="129.5" y="64.4">BD3</text>
<text x="153.7" y="61.9">BD1</text>
<text x="153.7" y="64.4">BD2</text>
<text x="189.2" y="61.9">D1</text>
<text x="189.2" y="64.4">D2</text>
<text x="53.3" y="67">A13</text>
<text x="53.3" y="69.5">A14</text>
<text x="96.5" y="67">A11</text>
<text x="96.5" y="69.5">A10</text>
<text x="129.5" y="67">BD4</text>
<text x="129.5" y="69.5">BD5</text>
<text x="153.7" y="69.5">BD4</text>
<text x="153.7" y="67">BD3</text>
<text x="189.2" y="67">D3</text>
<text x="189.2" y="69.5">D4</text>
<text x="53.3" y="77.1">D0</text>
<text x="53.3" y="72">A15</text>
<text x="96.5" y="72">A9</text>
<text x="96.5" y="77.1">A7</text>
<text x="96.5" y="74.6">A8</text>
<text x="129.5" y="74.6">BD7</text>
<text x="129.5" y="72">BD6</text>
<text x="153.7" y="74.6">BD6</text>
<text x="153.7" y="72">BD5</text>
<text x="153.7" y="77.1">BD7</text>
<text x="189.2" y="77.1">D7</text>
<text x="189.2" y="72">D5</text>
<text x="189.2" y="74.6">D6</text>
<text x="53.3" y="82.2">D2</text>
<text x="53.3" y="79.7">D1</text>
<text x="96.5" y="79.7">A6</text>
<text x="96.5" y="82.2">A5</text>
<text x="153.7" y="82.2">DBIN</text>
<text x="53.3" y="87.3">D4</text>
<text x="53.3" y="89.8">D5</text>
<text x="53.3" y="84.7">D3</text>
<text x="76.2" y="88.6">A0</text>
<text x="96.5" y="87.3">A3</text>
<text x="96.5" y="89.8">A1</text>
<text x="96.5" y="84.7">A4</text>
<text x="129.5" y="87.3">WE</text>
<text x="53.3" y="94.9">D7</text>
<text x="53.3" y="92.4">D6</text>
<text x="76.2" y="91.1">A2</text>
<text x="53.3" y="101.3">DBIN</text>
<text x="53.3" y="98.7">MEMEN</text>
<text x="53.3" y="103.8">WE</text>
<text x="80" y="119">A2</text>
<text x="80" y="121.6">A1</text>
<text x="80" y="124.1">A0</text>
<text x="76.2" y="136.8">MEMEN</text>
</g>
</svg>
